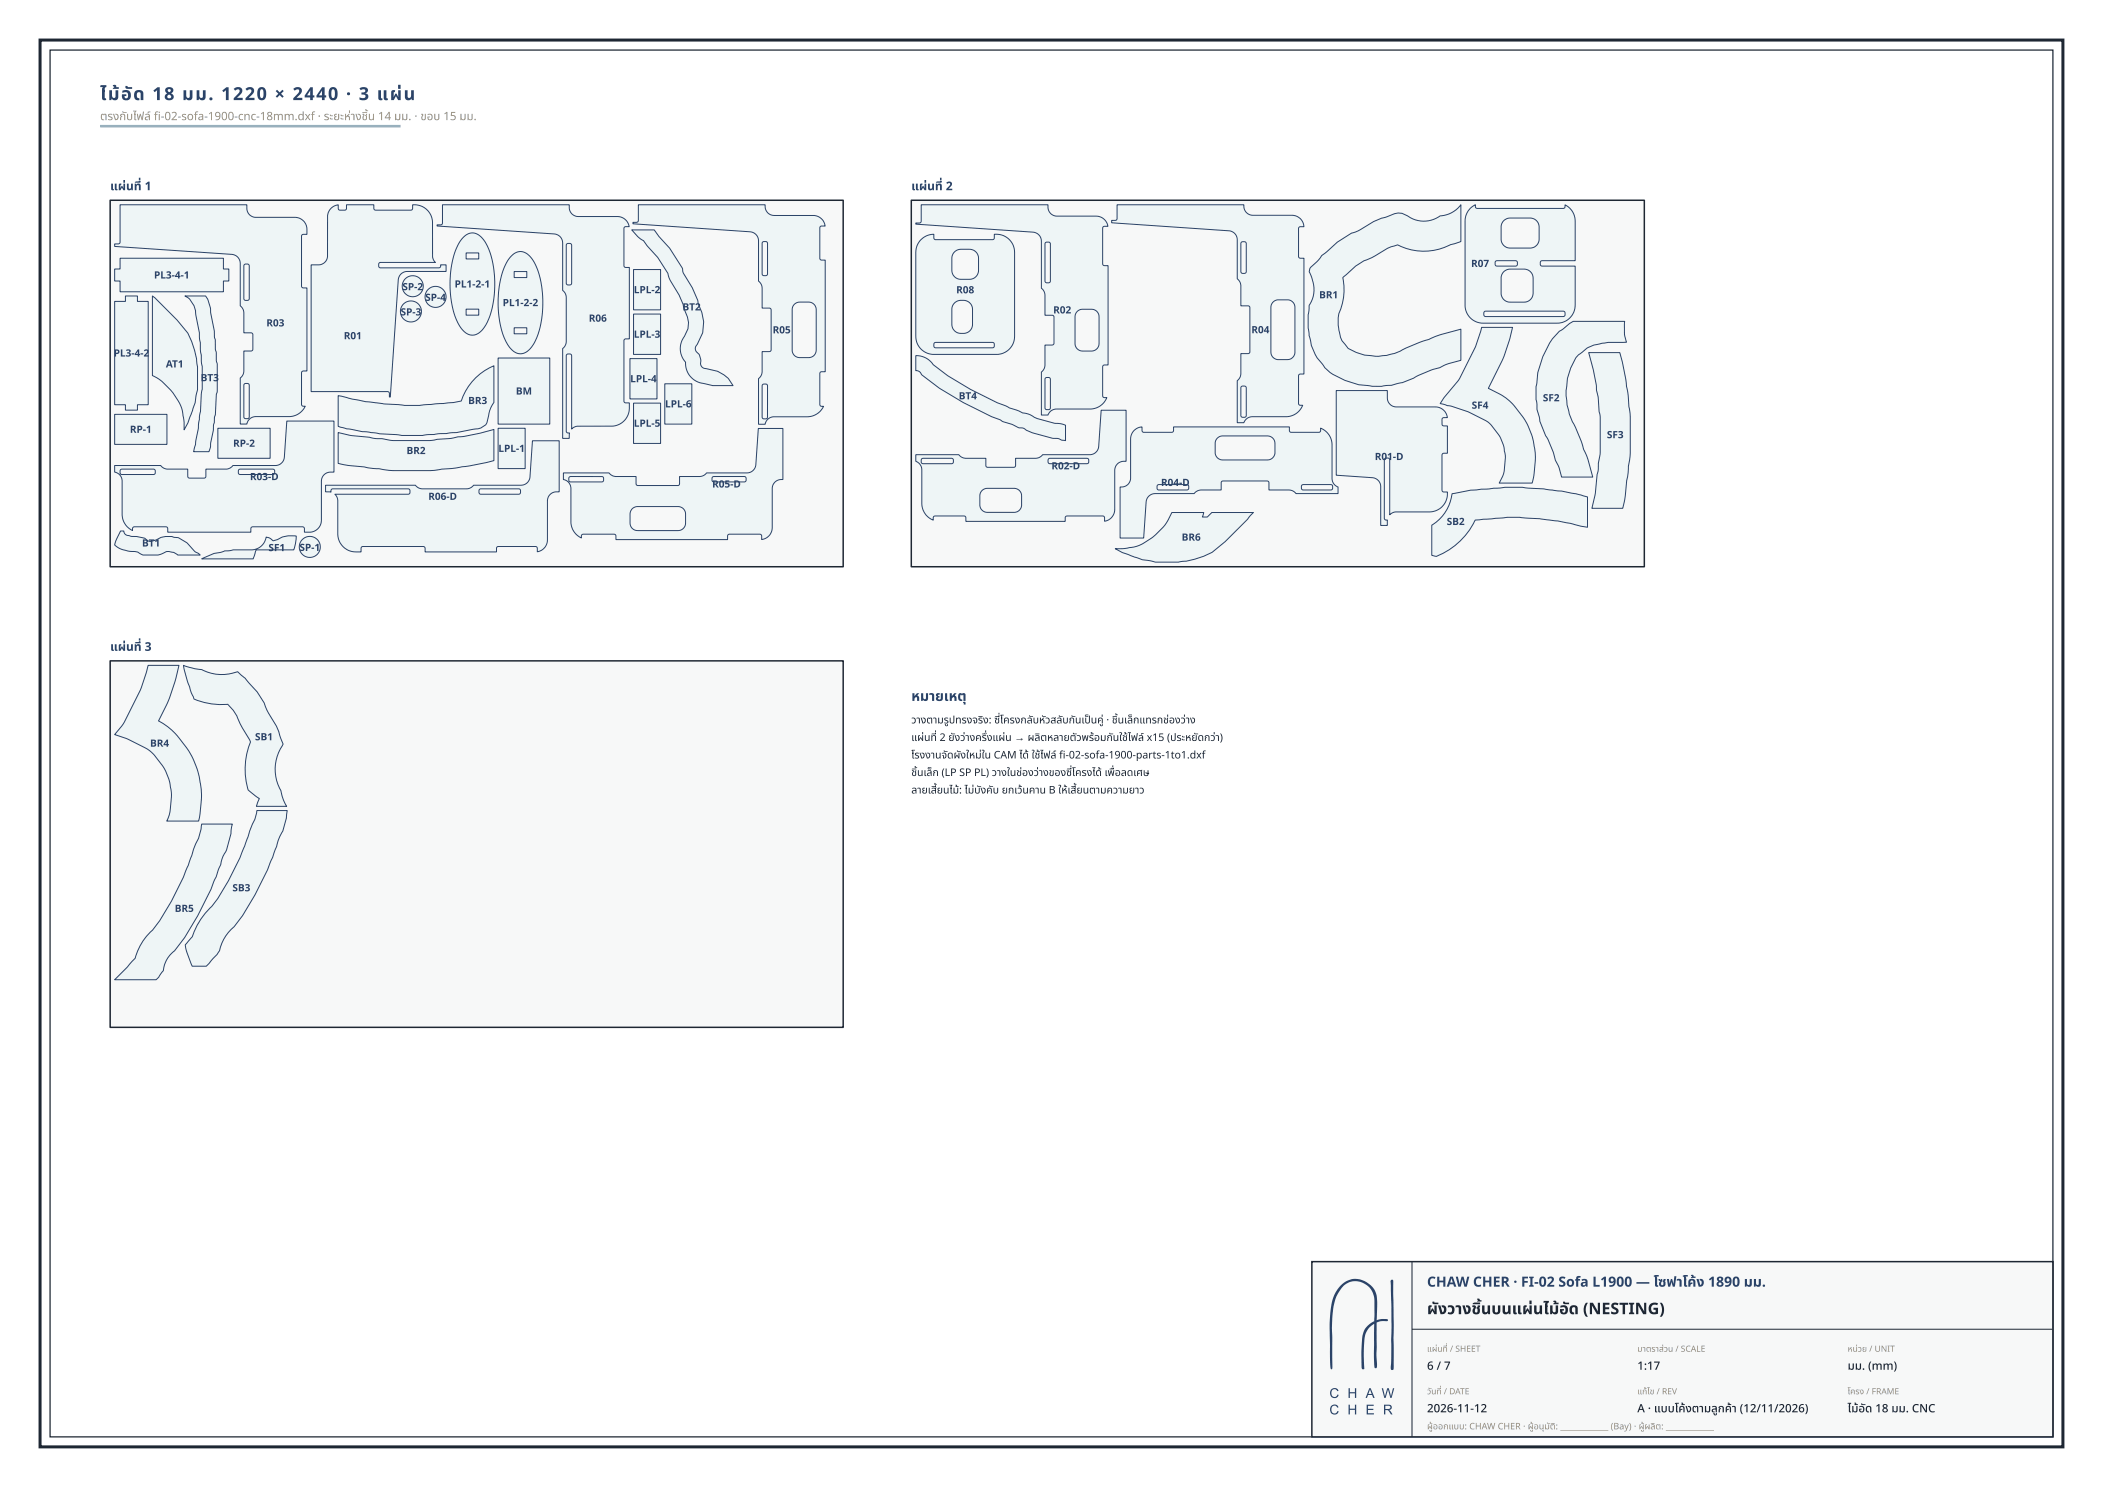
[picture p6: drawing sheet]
<svg xmlns="http://www.w3.org/2000/svg" width="420mm" height="297mm" viewBox="0 0 420 297" stroke-linecap="round" stroke-linejoin="round" font-family="sans-serif">
<path d="M8 8h404v281h-404z" fill="none" stroke="#1e2733" stroke-width=".6"/>
<path d="M10 10h400v277h-400z" fill="none" stroke="#1e2733" stroke-width=".25"/>
<path d="M262 252h148v35h-148z" fill="#f7f8f8"/>
<path d="M262 252h148v35h-148z" fill="none" stroke="#1e2733" stroke-width=".3"/>
<g fill="#2b4368">
<path d="M267.9 256.7a4.3 4.3 0 0 1 4.6-.8 4.3 4.3 0 0 1 2.5 4v3.8a3.3 3.3 0 0 1 2.2-.1v.1a.97 .97 0 0 1-1 .2l-1.3 .3 .1 8a.77 .77 0 0 1-.3 1.1l-.2-.3-.1-1.6v-7a4.2 4.2 0 0 0-2 4.1v4.3a.51 .51 0 0 1-.1 .7h-.2a4.8 4.8 0 0 1-.2-2.5v-2.1a5.2 5.2 0 0 1 1.6-4.4l.5-.4a.56 .56 0 0 0 .5-.8v-2.9a3.8 3.8 0 0 0-1.9-3.9 3.8 3.8 0 0 0-4.3 .4l-.3 .3a10 10 0 0 0-1.9 6.7v9l-.2 .6a1.86 1.86 0 0 1-.3-1.6l-.1-7.6 .4-3.8a7 7 0 0 1 2-3.8z"/>
<path d="M277.8 255.7l.1-.1a.34 .34 0 0 1 .4 .2 .34 .34 0 0 1 0 .4v16.6a.57 .57 0 0 1-.3 .8 .48 .48 0 0 1-.2-.7l.1-8-.2-8.9z"/>
<path d="M265.9 277.5l.4-.2a.79 .79 0 0 1 1 .5l-.2 .1a.65 .65 0 0 0-.9-.3 .65 .65 0 0 0-.3 .9 .59 .59 0 0 0 .6 .5 .59 .59 0 0 0 .6-.5l.3 .1a.91 .91 0 0 1-1.3 .6 .91 .91 0 0 1-.4-1.3z"/>
<path d="M269.3 277.3h.3v.8h1v-.8h.3v1.9h-.3v-.9h-1v.9h-.3z"/>
<path d="M276 277.3h.2l.4 1.6 .5-1.6h.3l.4 1.6 .4-1.6h.3l-.6 1.9h-.2l-.5-1.7-.5 1.7h-.2z"/>
<path d="M265.9 280.8l.4-.2a.79 .79 0 0 1 1 .5l-.2 .1a.65 .65 0 0 0-.9-.3 .65 .65 0 0 0-.3 .9 .59 .59 0 0 0 .6 .5 .59 .59 0 0 0 .6-.5l.3 .1a.91 .91 0 0 1-1.3 .6 .91 .91 0 0 1-.4-1.3z"/>
<path d="M269.3 280.6h.3v.8h1v-.8h.3v1.9h-.3v-.9h-1v.9h-.3z"/>
<path d="M272.9 280.6h1.4v.2h-1.1v.6h1.1v.2h-1.1v.7h1.2v.2h-1.5z"/>
<path d="M273.6 277.5l-.3 .9h.6zM273.5 277.3h.2l.8 1.9h-.2l-.3-.6h-.8l-.2 .6h-.3z"/>
<path d="M276.7 280.8v.6l.9-.1 .1-.4-.2-.1zM276.4 280.6h.9a.54 .54 0 0 1 .7 .4 .54 .54 0 0 1-.6 .6l.7 .9h-.3l-.5-.7-.3-.1h-.3v.8h-.3z"/>
</g>
<path d="M282 252v35M282 265.5h128" fill="none" stroke="#1e2733" stroke-width=".2"/>
<path d="M20 25.2h60" fill="none" stroke="#83b7bf" stroke-width=".5"/>
<path d="M22 40h146.4v73.2h-146.4z" fill-rule="evenodd" fill="#f7f8f8"/>
<path d="M22 40h146.4v73.2h-146.4z" fill="none" stroke="#1e2733" stroke-width=".3"/>
<path d="M24 40.9v7.5l-.3 .3h-.8v.5l23.4 1.6a1.81 1.81 0 0 1 1.7 1.8v8.5l.5 .5 .2 .7v4.2h1.5l.3 .3v3l-.3 .3h-1.5v4.2l-.2 .7-.5 .5v9.2h1.3a1.8 1.8 0 0 1 1.8-1.5h6.6a3.6 3.6 0 0 0 3.3-2.1h-.6l-.2-.3v-6.4l.3-.3h.8v-16.6h-.8l-.3-.3v-10.1l.3-.3h.8v-1a2.4 2.4 0 0 0-2.4-2.4h-7.8a1.79 1.79 0 0 1-1.8-1.8v-.7zM48.8 76.7l.7-.1 .3 .3v6.4l-.3 .3h-.6l-.2-.3v-6.4zM48.8 52.9l.7-.1 .3 .3v6.6l-.4 .3h-.5l-.2-.3z" fill-rule="evenodd" fill="#eef5f6"/>
<path d="M24 40.9h25.3v.7a1.79 1.79 0 0 0 1.8 1.8h7.8a2.39 2.39 0 0 1 2.4 2.4v1h-.8l-.3 .3v10.1l.3 .3h.8v16.6h-.8l-.3 .3v6.4l.2 .3h.6a3.6 3.6 0 0 1-3.3 2.1h-6.6a1.8 1.8 0 0 0-1.8 1.5h-1.3v-9.2l.5-.5 .2-.7v-4.2h1.5l.3-.3v-3l-.3-.3h-1.5v-4.2l-.2-.7-.5-.5v-8.5a1.8 1.8 0 0 0-1.7-1.8l-23.4-1.6v-.5h.8l.3-.3zM48.8 52.9l.7-.1 .3 .3v6.6l-.4 .3h-.5l-.2-.3zM48.8 76.7l.7-.1 .3 .3v6.4l-.3 .3h-.6l-.2-.3v-6.4z" fill="none" stroke="#2b4368" stroke-width=".2"/>
<path d="M66.2 41.5l.7-.4 .6-.2 .2 1 1.2 .1 .3-.3v-.8h5.5v.8l.3 .3h7.1l.3-.3v-.8a3.6 3.6 0 0 1 4 3.5v7l.6 1h-11.1l-.3 .3v.5l.4 .3h11.7l.3-.2v-.4h1.1v1.3h-7.8a1.81 1.81 0 0 0-1.8 1.7l-1.6 23.4h-.1v-.8l-.3-.3h-15.4v-25.3h1.6a1.8 1.8 0 0 0 1.7-1.8v-8.1l.2-.7z" fill-rule="evenodd" fill="#eef5f6"/>
<path d="M66.2 41.5l.7-.4 .6-.2 .2 1 1.2 .1 .3-.3v-.8h5.5v.8l.3 .3h7.1l.3-.3v-.8a3.6 3.6 0 0 1 4 3.5v7l.6 1h-11.1l-.3 .3v.5l.4 .3h11.7l.3-.2v-.4h1.1v1.3h-7.8a1.81 1.81 0 0 0-1.8 1.7l-1.6 23.4h-.1v-.8l-.3-.3h-15.4v-25.3h1.6a1.8 1.8 0 0 0 1.7-1.8v-8.1l.2-.7z" fill="none" stroke="#2b4368" stroke-width=".2"/>
<path d="M88.4 40.9v3.7l-.3 .3h-.8v.2l23.4 1.6a1.8 1.8 0 0 1 1.7 1.8v9.5l.5 .6 .2 .8v8.9l-.3 .9-.4 .4v18h1.3v-1.1l-.4-.1-.2-.3v-15.1l.3-.3h.5l.3 .4v14.6l1-.6h6.9a3.6 3.6 0 0 0 3.6-3.5v-1.1l-.9-.1-.2-.2v-12.2l.3-.3h.8v-14.3h-.9l-.2-.3v-7.5l.3-.3h.8a2.41 2.41 0 0 0-2.4-2h-7.8a1.81 1.81 0 0 1-1.8-1.8v-.6zM113.2 48.7l.7-.1 .3 .4v7.6l-.4 .3h-.5l-.2-.3z" fill-rule="evenodd" fill="#eef5f6"/>
<path d="M88.4 40.9h25.3v.6a1.8 1.8 0 0 0 1.8 1.8h7.8a2.39 2.39 0 0 1 2.4 2h-.8l-.3 .3v7.5l.2 .3h.9v14.3h-.8l-.3 .3v12.2l.2 .2 .9 .1v1.1a3.6 3.6 0 0 1-3.6 3.5h-6.9l-1 .6v-14.6l-.3-.4h-.5l-.3 .3v15.1l.2 .3 .4 .1v1.1h-1.3v-18l.4-.4 .3-.9v-9l-.3-.8-.4-.5v-9.5a1.82 1.82 0 0 0-1.7-1.8l-23.4-1.6v-.2h.8l.3-.3zM113.2 48.7l.7-.1 .3 .4v7.6l-.4 .3h-.5l-.2-.3z" fill="none" stroke="#2b4368" stroke-width=".2"/>
<path d="M22.9 93v1.3a1.82 1.82 0 0 1 1.5 1.8v6.7a3.6 3.6 0 0 0 2.1 3.2v-.6l.3-.2h6.3l.4 .3v.8h16.6v-.9l.4-.2h9.9l.4 .3v.8h1a2.39 2.39 0 0 0 2.4-2.4v-7.8a1.8 1.8 0 0 1 1.8-1.8h.7v-10.2h-9.4l-.5 7.2a1.81 1.81 0 0 1-1.8 1.7h-8.5l-.5 .5-.7 .2h-4.2v1.6l-.3 .2h-3.1l-.2-.3v-1.5h-4.2l-.7-.2-.5-.5zM24.1 93.8l.2-.1h6.4l.3 .2v.6l-.3 .3h-6.4l-.3-.3zM47.7 93.8l.2-.1h6.6l.3 .2 .1 .6-.4 .3h-6.6l-.3-.3z" fill-rule="evenodd" fill="#eef5f6"/>
<path d="M22.9 93h9.2l.5 .5 .7 .2h4.2v1.5l.3 .3 3.1-.1 .2-.3v-1.4h4.2l.7-.2 .5-.5h8.5a1.81 1.81 0 0 0 1.8-1.7l.5-7.2h9.4v10.2h-.7a1.82 1.82 0 0 0-1.8 1.8v7.8a2.39 2.39 0 0 1-2.4 2.4h-1v-.8l-.4-.3h-9.9l-.4 .2v.9h-16.6v-.8l-.4-.3h-6.3l-.3 .2v.6a3.6 3.6 0 0 1-2.1-3.2v-6.7a1.82 1.82 0 0 0-1.5-1.8zM24.1 93.8l.2-.1h6.4l.3 .2v.6l-.3 .3h-6.4l-.3-.3zM47.7 93.8l.2-.1h6.6l.3 .2 .1 .6-.4 .3h-6.6l-.3-.3z" fill="none" stroke="#2b4368" stroke-width=".2"/>
<path d="M65 96.9v1.3l1.1 .1v-.4l.4-.3h15l.4 .3-.1 .6-.3 .2h-14.6l.4 .6 .2 .6v6.8a3.6 3.6 0 0 0 3.6 3.5h1v-.8l.3-.2h12.2l.3 .2v.8h14.3v-.8l.3-.2h7.5l.3 .2v.8a2.41 2.41 0 0 0 2-2.4v-7.8a1.81 1.81 0 0 1 1.7-1.8h.7v-10.2h-5.4l-.5 7.3a1.81 1.81 0 0 1-1.7 1.6h-9.5l-.6 .5-.9 .2h-8.8l-.9-.3-.4-.4zM95.8 97.7l7.8-.1 .3 .2 .1 .6-.4 .3h-7.6l-.3-.3z" fill-rule="evenodd" fill="#eef5f6"/>
<path d="M65 96.9h18l.4 .4 .9 .3h9l.8-.3 .5-.4h9.5a1.81 1.81 0 0 0 1.7-1.6l.5-7.3h5.4v10.2h-.7a1.81 1.81 0 0 0-1.7 1.8v7.8a2.39 2.39 0 0 1-2 2.4v-.8l-.3-.2h-7.5l-.3 .2v.8h-14.3v-.8l-.3-.2h-12.2l-.3 .2v.8h-1a3.6 3.6 0 0 1-3.6-3.5v-6.8l-.2-.6-.4-.6h14.6l.3-.2 .1-.6-.4-.3h-15l-.4 .3v.4l-1.1-.1zM95.8 97.7l7.8-.1 .3 .2 .1 .6-.4 .3h-7.6l-.3-.3z" fill="none" stroke="#2b4368" stroke-width=".2"/>
<path d="M127.5 40.9v3.2l-.3 .3h-.8v.3l23.4 1.6a1.81 1.81 0 0 1 1.7 1.8v8l.5 .6 .2 .6v4.2l1.5 .1 .3 .3v8.1l-.4 .2h-1.4v4.2l-.2 .7-.5 .5v9.1h1.3a1.77 1.77 0 0 1 1.8-1.5h6.6a3.6 3.6 0 0 0 3.3-2l-.6-.1-.2-.3v-6.2l.3-.3 .8-.1v-22.2l-.8-.1-.3-.2v-6.2l.3-.3h.8a2.4 2.4 0 0 0-2.4-2.2h-7.8a1.85 1.85 0 0 1-1.8-2.1zM152.3 76.8l.7-.1 .3 .3v6.3l-.3 .4-.6-.1-.2-.3zM158.6 60.8l.9-.4 2-.1a1.5 1.5 0 0 1 1.5 1.6v8a1.5 1.5 0 0 1-1.5 1.5h-1.8a1.5 1.5 0 0 1-1.5-1.5v-8l.1-.6zM152.3 48.4l.7-.1 .3 .3v6.1l-.4 .4-.5-.1-.2-.3z" fill-rule="evenodd" fill="#eef5f6"/>
<path d="M127.5 40.9h25.3a1.85 1.85 0 0 0 1.8 2.1h7.8a2.39 2.39 0 0 1 2.4 2.2h-.8l-.3 .3v6.2l.3 .2 .8 .1v22.2l-.8 .1-.3 .3v6.2l.2 .3 .6 .1a3.6 3.6 0 0 1-3.3 2h-6.6a1.77 1.77 0 0 0-1.8 1.5h-1.3v-9.1l.5-.5 .2-.7v-4.2h1.4l.4-.2v-8.1l-.3-.3-1.5-.1v-4.2l-.2-.6-.5-.6v-8a1.79 1.79 0 0 0-1.7-1.8l-23.4-1.6v-.3h.8l.3-.3zM152.3 48.4l.7-.1 .3 .3v6.1l-.4 .4-.5-.1-.2-.3zM152.3 76.8l.7-.1 .3 .3v6.3l-.3 .4-.6-.1-.2-.3zM158.6 60.8l.9-.4 2-.1a1.5 1.5 0 0 1 1.5 1.6v8a1.5 1.5 0 0 1-1.5 1.5h-1.8a1.5 1.5 0 0 1-1.5-1.5v-8l.1-.6z" fill="none" stroke="#2b4368" stroke-width=".2"/>
<path d="M112.5 94.5v1.3a1.79 1.79 0 0 1 1.5 1.7v6.8a3.6 3.6 0 0 0 2.1 3.1v-.5l.4-.2h6.1l.4 .3v.8h22.3v-.8l.3-.3h6.2l.3 .3v.8a2.38 2.38 0 0 0 2.1-2.4v-7.8a1.84 1.84 0 0 1 2.2-1.8v-10.2h-5l-.5 7.3a1.79 1.79 0 0 1-1.7 1.6h-8.1l-.5 .4-.7 .3h-4.2v1.5l-.3 .3h-8.1l-.3-.3v-1.5h-4.2l-.6-.3-.6-.4zM113.7 95.3l.3-.1h6.2l.3 .2v.6l-.3 .3h-6.3l-.3-.2zM126.3 101.6l.5-.3 .5-.1h8.1a1.5 1.5 0 0 1 1.5 1.5v1.8a1.5 1.5 0 0 1-1.5 1.5h-8.1a1.5 1.5 0 0 1-1.5-1.5l.1-2.1zM142.3 95.3l6.4-.1 .3 .2v.6l-.3 .3h-6.2l-.3-.3z" fill-rule="evenodd" fill="#eef5f6"/>
<path d="M112.5 94.5h9.1l.6 .4 .6 .3h4.2v1.5l.3 .3h8.1l.3-.3v-1.5h4.2l.7-.3 .5-.4h8.1a1.79 1.79 0 0 0 1.7-1.6l.5-7.3h5v10.2a1.83 1.83 0 0 0-2.2 1.8v7.8a2.38 2.38 0 0 1-2.1 2.4v-.8l-.3-.3h-6.2l-.3 .3v.8h-22.3v-.8l-.4-.3h-6.1l-.4 .2v.5a3.6 3.6 0 0 1-2.1-3.1v-6.8a1.79 1.79 0 0 0-1.5-1.7zM113.7 95.3l.3-.1h6.2l.3 .2v.6l-.3 .3h-6.3l-.3-.2zM142.3 95.3l6.4-.1 .3 .2v.6l-.3 .3h-6.2l-.3-.3zM126.3 101.6l.5-.3 .5-.1h8.1a1.5 1.5 0 0 1 1.5 1.5v1.8a1.5 1.5 0 0 1-1.5 1.5h-8.1a1.5 1.5 0 0 1-1.5-1.5l.1-2.1z" fill="none" stroke="#2b4368" stroke-width=".2"/>
<path d="M67.5 79l5.5 1.2 2.3 .3a51.6 51.6 0 0 0 10.7 .3l4.5-.4 1.6-.3a11.5 11.5 0 0 1 6.5-7v7.3l-.6 1.1-.3 1a2.81 2.81 0 0 1-1.7 3l-4.9 .9-6.7 .6h-4.2l-4.4-.4-6.6-.9-1.7-.5z" fill-rule="evenodd" fill="#eef5f6"/>
<path d="M67.5 79l5.5 1.2 2.3 .3a51.6 51.6 0 0 0 10.7 .3l4.5-.4 1.6-.3a11.5 11.5 0 0 1 6.5-7v7.3l-.6 1.1-.3 1a2.81 2.81 0 0 1-1.7 3l-4.9 .9-6.7 .6h-4.2l-4.4-.4-6.6-.9-1.7-.5z" fill="none" stroke="#2b4368" stroke-width=".2"/>
<path d="M67.5 86.4l2.8 .6 3.5 .3 1.2 .3h1.3l1.9 .4h7.6l6.9-.8 5.9-1.4v6.2l-4.8 1.1-7.9 .9-8.2-.1-9-1.1-1.2-.2z" fill-rule="evenodd" fill="#eef5f6"/>
<path d="M67.5 86.4l2.8 .6 3.5 .3 1.2 .3h1.3l1.9 .4h7.6l6.9-.8 5.9-1.4v6.2l-4.8 1.1-7.9 .9-8.2-.1-9-1.1-1.2-.2z" fill="none" stroke="#2b4368" stroke-width=".2"/>
<path d="M24 51.6h20.6v2.1h1.1v2.4h-1.1v2.2h-20.6v-2.2h-1.1v-2.4h1.1z" fill-rule="evenodd" fill="#eef5f6"/>
<path d="M24 51.6h20.6v2.1h1.1v2.4h-1.1v2.2h-20.6v-2.2h-1.1v-2.4h1.1z" fill="none" stroke="#2b4368" stroke-width=".2"/>
<path d="M22.9 60.2h2.1v-1.1h2.4v1.1h2.2v20.6h-2.2v1.1h-2.4v-1.1h-2.1z" fill-rule="evenodd" fill="#eef5f6"/>
<path d="M22.9 60.2h2.1v-1.1h2.4v1.1h2.2v20.6h-2.2v1.1h-2.4v-1.1h-2.1z" fill="none" stroke="#2b4368" stroke-width=".2"/>
<path d="M30.4 59.1l4.9 4.8a13.3 13.3 0 0 1 4 8.1l.1 1.2v4.7l-.1 .6a10.3 10.3 0 0 1-.9 3.7l-.9 2.2-.7 1.5v-1.3a9.7 9.7 0 0 0-1.2-4.5l-1.1-1.7-1.9-2-.9-.7-1.3-.7z" fill-rule="evenodd" fill="#eef5f6"/>
<path d="M30.4 59.1l4.9 4.8a13.3 13.3 0 0 1 4 8.1l.1 1.2v4.7l-.1 .6a10.3 10.3 0 0 1-.9 3.7l-.9 2.2-.7 1.5v-1.3a9.7 9.7 0 0 0-1.2-4.5l-1.1-1.7-1.9-2-.9-.7-1.3-.7z" fill="none" stroke="#2b4368" stroke-width=".2"/>
<path d="M92.5 47.4a12.4 12.4 0 0 0-2.6 7.8 16.4 16.4 0 0 0 2.2 10.4 2.51 2.51 0 0 0 2.3 1.3 2.51 2.51 0 0 0 2.2-1.4 17.9 17.9 0 0 0 1.9-12.4 9.2 9.2 0 0 0-3-6.2 2.22 2.22 0 0 0-3 .5zM93.1 50.5h2.5v1.2h-2.5zM93.1 61.8h2.5v1.2h-2.5z" fill-rule="evenodd" fill="#eef5f6"/>
<path d="M92.5 47.4a2.4 2.4 0 0 1 4 .5 16.7 16.7 0 0 1 2.2 10.8 11.8 11.8 0 0 1-2.8 7.6 2.43 2.43 0 0 1-3.9-.8 17.7 17.7 0 0 1-1.9-12.2 10.8 10.8 0 0 1 2.4-5.9zM93.1 50.5h2.5v1.2h-2.5zM93.1 61.8h2.5v1.2h-2.5z" fill="none" stroke="#2b4368" stroke-width=".2"/>
<path d="M102.1 51.1a12.4 12.4 0 0 0-2.6 7.9 16.4 16.4 0 0 0 2.2 10.3 2.51 2.51 0 0 0 2.3 1.4 2.51 2.51 0 0 0 2.2-1.5 17.9 17.9 0 0 0 1.9-12.4 9.2 9.2 0 0 0-3-6.2 2.22 2.22 0 0 0-3 .5zM102.7 54.2h2.5v1.2h-2.5zM102.7 65.5h2.5v1.2h-2.5z" fill-rule="evenodd" fill="#eef5f6"/>
<path d="M102.1 51.1a2.4 2.4 0 0 1 4 .5 16.7 16.7 0 0 1 2.2 10.9 11.8 11.8 0 0 1-2.8 7.5 2.43 2.43 0 0 1-3.9-.8 17.7 17.7 0 0 1-1.9-12.2 10.8 10.8 0 0 1 2.4-5.9zM102.7 54.2h2.5v1.2h-2.5zM102.7 65.5h2.5v1.2h-2.5z" fill="none" stroke="#2b4368" stroke-width=".2"/>
<path d="M99.5 71.5h10.3v13.2h-10.3z" fill-rule="evenodd" fill="#eef5f6"/>
<path d="M99.5 71.5h10.3v13.2h-10.3z" fill="none" stroke="#2b4368" stroke-width=".2"/>
<path d="M126.2 45.9h4.4l1 1.4a22.3 22.3 0 0 1 4.6 6.2l.3 1a22 22 0 0 1 2.8 5.4l.2 .9a9.7 9.7 0 0 1 1 3.4v.1a6.8 6.8 0 0 1-1.2 4.4 1.12 1.12 0 0 0-.1 1.7l.4 .4 .4 1.1a1.26 1.26 0 0 0 .6 1.7h.4a6.9 6.9 0 0 1 4.4 1.9l1 1.5h-4.1l-1.8-.4a4 4 0 0 1-3.6-4.3 4 4 0 0 1-.2-5.1 5 5 0 0 0-.1-5.7l-.1-.4a16.6 16.6 0 0 0-2.6-5l-.5-1.3a19.1 19.1 0 0 0-4.2-5.8 3.1 3.1 0 0 0-1.7-1.6z" fill-rule="evenodd" fill="#eef5f6"/>
<path d="M126.2 45.9h4.4l1 1.4a22.3 22.3 0 0 1 4.6 6.2l.3 1a22 22 0 0 1 2.8 5.4l.2 .9a9.7 9.7 0 0 1 1 3.4v.1a6.8 6.8 0 0 1-1.2 4.4 1.12 1.12 0 0 0-.1 1.7l.4 .4 .4 1.1a1.26 1.26 0 0 0 .6 1.7h.4a6.9 6.9 0 0 1 4.4 1.9l1 1.5h-4.1l-1.8-.4a4 4 0 0 1-3.6-4.3 4 4 0 0 1-.2-5.1 5 5 0 0 0-.1-5.7l-.1-.4a16.6 16.6 0 0 0-2.6-5l-.5-1.3a19.1 19.1 0 0 0-4.2-5.8 3.1 3.1 0 0 0-1.7-1.6z" fill="none" stroke="#2b4368" stroke-width=".2"/>
<path d="M36.9 59.1h4.2l.4 .8 .5 1.6 .1 1 .7 3.6 .2 3.7 .2 .7v1.5l.2 .7v5.5l-.2 .7-.2 3.8-.2 .7-.2 2.6-.5 2.4-.1 .9-.3 .9h-3l.9-4.6 .8-7.9v-4.6l-.4-3.1v-1.6l-.2-1.9-.7-3.8a4 4 0 0 0-2.2-3.6z" fill-rule="evenodd" fill="#eef5f6"/>
<path d="M36.9 59.1h4.2l.4 .8 .5 1.6 .1 1 .7 3.6 .2 3.7 .2 .7v1.5l.2 .7v5.5l-.2 .7-.2 3.8-.2 .7-.2 2.6-.5 2.4-.1 .9-.3 .9h-3l.9-4.6 .8-7.9v-4.6l-.4-3.1v-1.6l-.2-1.9-.7-3.8a4 4 0 0 0-2.2-3.6z" fill="none" stroke="#2b4368" stroke-width=".2"/>
<path d="M22.9 82.8h10.4v6h-10.4z" fill-rule="evenodd" fill="#eef5f6"/>
<path d="M22.9 82.8h10.4v6h-10.4z" fill="none" stroke="#2b4368" stroke-width=".2"/>
<path d="M43.5 85.5h10.4v6h-10.4z" fill-rule="evenodd" fill="#eef5f6"/>
<path d="M43.5 85.5h10.4v6h-10.4z" fill="none" stroke="#2b4368" stroke-width=".2"/>
<path d="M24.1 106.1h.6a.97 .97 0 0 0 1.1 .9l3 .5 .7 .5 .5 .1 3-.9h1.3l1.3 .2 1.7 1 1.6 1.7 1.1 .8h-4.5a2.66 2.66 0 0 0-3.2-.3l-.7 .3h-3l-.7-.4a3.8 3.8 0 0 0-2.3-.4 5 5 0 0 1-2.7-1.3l.2-.8z" fill-rule="evenodd" fill="#eef5f6"/>
<path d="M24.1 106.1h.6a.97 .97 0 0 0 1.1 .9l3 .5 .7 .5 .5 .1 3-.9h1.3l1.3 .2 1.7 1 1.6 1.7 1.1 .8h-4.5a2.66 2.66 0 0 0-3.2-.3l-.7 .3h-3l-.7-.4a3.8 3.8 0 0 0-2.3-.4 5 5 0 0 1-2.7-1.3l.2-.8z" fill="none" stroke="#2b4368" stroke-width=".2"/>
<path d="M99.5 85.5h5.4v8.1h-5.4z" fill-rule="evenodd" fill="#eef5f6"/>
<path d="M99.5 85.5h5.4v8.1h-5.4z" fill="none" stroke="#2b4368" stroke-width=".2"/>
<path d="M126.5 53.8h5.4v8.1h-5.4z" fill-rule="evenodd" fill="#eef5f6"/>
<path d="M126.5 53.8h5.4v8.1h-5.4z" fill="none" stroke="#2b4368" stroke-width=".2"/>
<path d="M126.5 62.7h5.4v8.1h-5.4z" fill-rule="evenodd" fill="#eef5f6"/>
<path d="M126.5 62.7h5.4v8.1h-5.4z" fill="none" stroke="#2b4368" stroke-width=".2"/>
<path d="M125.8 71.6h5.4v8.1h-5.4z" fill-rule="evenodd" fill="#eef5f6"/>
<path d="M125.8 71.6h5.4v8.1h-5.4z" fill="none" stroke="#2b4368" stroke-width=".2"/>
<path d="M126.5 80.5h5.4v8.1h-5.4z" fill-rule="evenodd" fill="#eef5f6"/>
<path d="M126.5 80.5h5.4v8.1h-5.4z" fill="none" stroke="#2b4368" stroke-width=".2"/>
<path d="M132.8 76.7h5.4v8h-5.4z" fill-rule="evenodd" fill="#eef5f6"/>
<path d="M132.8 76.7h5.4v8h-5.4z" fill="none" stroke="#2b4368" stroke-width=".2"/>
<path d="M40.3 111.6a8 8 0 0 1 3.8-1.3l.8-.3 1.6-.2h3.7a2.99 2.99 0 0 0 2.9-2.5l.8 .2 .6 .5 .9-.2a4.9 4.9 0 0 1 3.4-.8l.4 .1-.2 1.5-.3 1.2h-7.5l-.6 1.8z" fill-rule="evenodd" fill="#eef5f6"/>
<path d="M40.3 111.6a8 8 0 0 1 3.8-1.3l.8-.3 1.6-.2h3.7a2.99 2.99 0 0 0 2.9-2.5l.8 .2 .6 .5 .9-.2a4.9 4.9 0 0 1 3.4-.8l.4 .1-.2 1.5-.3 1.2h-7.5l-.6 1.8z" fill="none" stroke="#2b4368" stroke-width=".2"/>
<circle cx="61.9" cy="109.2" r="2.1" fill="#eef5f6"/>
<circle cx="61.9" cy="109.2" r="2.1" fill="none" stroke="#2b4368" stroke-width=".2"/>
<circle cx="82.4" cy="57.2" r="2.1" fill="#eef5f6"/>
<circle cx="82.4" cy="57.2" r="2.1" fill="none" stroke="#2b4368" stroke-width=".2"/>
<circle cx="82.1" cy="62.2" r="2.1" fill="#eef5f6"/>
<circle cx="82.1" cy="62.2" r="2.1" fill="none" stroke="#2b4368" stroke-width=".2"/>
<circle cx="87" cy="59.3" r="2.1" fill="#eef5f6"/>
<circle cx="87" cy="59.3" r="2.1" fill="none" stroke="#2b4368" stroke-width=".2"/>
<path d="M182 40h146.4v73.2h-146.4z" fill-rule="evenodd" fill="#f7f8f8"/>
<path d="M182 40h146.4v73.2h-146.4z" fill="none" stroke="#1e2733" stroke-width=".3"/>
<path d="M184 40.9v3.4l-.2 .2h-.9v.3l23.4 1.6a1.81 1.81 0 0 1 1.7 1.8v9.4l.5 .5 .2 .8v4.1h1.5l.3 .3v5.3l-.4 .3h-1.4v4.1l-.2 .8-.5 .5v8.6h1.3a1.79 1.79 0 0 1 1.7-1.2h6.7a3.6 3.6 0 0 0 3.3-2.3h-.5l-.3-.3v-5.9l.3-.3h.8v-19.8l-.8-.1-.3-.2v-7.3l.3-.3h.8a2.4 2.4 0 0 0-2.4-2h-7.8a1.81 1.81 0 0 1-1.8-1.7v-.6zM208.8 75.5l.7-.1 .3 .3v5.8l-.3 .3h-.6l-.2-.3zM215.1 62.2l.8-.4h2.1a1.49 1.49 0 0 1 1.5 1.5v5.3a1.52 1.52 0 0 1-1.5 1.5h-1.8a1.5 1.5 0 0 1-1.5-1.5v-5.5zM208.8 48.5l.7-.1 .3 .3v7.5l-.4 .3h-.4l-.3-.4z" fill-rule="evenodd" fill="#eef5f6"/>
<path d="M184 40.9h25.3v.6a1.81 1.81 0 0 0 1.8 1.7h7.8a2.4 2.4 0 0 1 2.4 2h-.8l-.3 .3v7.3l.3 .2 .8 .1v19.8h-.8l-.3 .3v5.9l.3 .3h.5a3.6 3.6 0 0 1-3.3 2.3h-6.7a1.79 1.79 0 0 0-1.7 1.2h-1.3v-8.6l.5-.5 .2-.8v-4.1h1.4l.4-.3v-5.3l-.3-.3h-1.5v-4.1l-.2-.8-.5-.5v-9.4a1.8 1.8 0 0 0-1.7-1.8l-23.4-1.6v-.3h.9l.2-.2zM208.8 48.5l.7-.1 .3 .3v7.5l-.4 .3h-.4l-.3-.4zM208.8 75.5l.7-.1 .3 .3v5.8l-.3 .3h-.6l-.2-.3zM215.1 62.2l.8-.4h2.1a1.49 1.49 0 0 1 1.5 1.5v5.3a1.52 1.52 0 0 1-1.5 1.5h-1.8a1.5 1.5 0 0 1-1.5-1.5v-5.5z" fill="none" stroke="#2b4368" stroke-width=".2"/>
<path d="M223.1 40.9v2.8l-.2 .3h-.9v.5l23.4 1.6a1.79 1.79 0 0 1 1.7 1.8v7.8l.5 .5 .2 .8v4.1h1.5l.3 .3v8.9l-.3 .3h-1.5v4.1l-.2 .8-.5 .5v8.4h1.3a1.81 1.81 0 0 1 1.7-1.2h6.7a3.6 3.6 0 0 0 3.4-2.3h-.6l-.3-.3v-5.6l.3-.3h.8v-23.1h-.8l-.3-.3v-5.7l.3-.3h.8a2.4 2.4 0 0 0-2.4-2.3h-7.8a1.84 1.84 0 0 1-1.8-2.1zM247.9 77.2l.7-.1 .3 .3v5.6l-.3 .3h-.6l-.2-.3v-5.6zM254.2 60.3l.8-.4h2.1a1.5 1.5 0 0 1 1.5 1.5v8.9a1.5 1.5 0 0 1-1.5 1.5h-1.8a1.5 1.5 0 0 1-1.5-1.5v-8.9l.1-.4zM247.9 48.4l.7-.1 .3 .3v5.7l-.3 .3h-.6l-.2-.3v-5.7z" fill-rule="evenodd" fill="#eef5f6"/>
<path d="M223.1 40.9h25.3a1.84 1.84 0 0 0 1.8 2.1h7.8a2.4 2.4 0 0 1 2.4 2.3h-.8l-.3 .3v5.7l.3 .3h.8v23.1h-.8l-.3 .3v5.6l.3 .3h.6a3.6 3.6 0 0 1-3.4 2.3h-6.7a1.82 1.82 0 0 0-1.7 1.2h-1.3v-8.4l.5-.5 .2-.8v-4.1h1.5l.3-.3v-8.9l-.3-.3h-1.5v-4.1l-.2-.8-.5-.5v-7.8a1.8 1.8 0 0 0-1.7-1.8l-23.4-1.6v-.5h.9l.2-.3zM247.9 48.4l.7-.1 .3 .3v5.7l-.3 .3h-.6l-.2-.3v-5.7zM247.9 77.2l.7-.1 .3 .3v5.6l-.3 .3h-.6l-.2-.3v-5.6zM254.2 60.3l.8-.4h2.1a1.5 1.5 0 0 1 1.5 1.5v8.9a1.5 1.5 0 0 1-1.5 1.5h-1.8a1.5 1.5 0 0 1-1.5-1.5v-8.9l.1-.4z" fill="none" stroke="#2b4368" stroke-width=".2"/>
<path d="M182.9 90.8v1.3a1.79 1.79 0 0 1 1.2 1.7v6.8a3.6 3.6 0 0 0 2.3 3.3v-.6l.3-.2h5.8l.4 .2v.8h19.8l.1-.8 .3-.2h7.1l.4 .1v.9a2.38 2.38 0 0 0 2-2.4v-7.8a1.81 1.81 0 0 1 1.7-1.8h.6v-10.2h-5l-.5 7.2a1.79 1.79 0 0 1-1.8 1.7h-9.4l-.5 .5-.8 .2h-4.1v1.5l-.3 .3h-5.3l-.3-.3v-1.5h-4.1l-.8-.2-.5-.5zM184.1 91.7l.2-.2h5.8l.3 .3v.5l-.3 .3h-5.8l-.3-.2zM196.2 97.9l1-.4h5.3a1.5 1.5 0 0 1 1.5 1.5v1.8a1.49 1.49 0 0 1-1.5 1.5h-5.3a1.5 1.5 0 0 1-1.5-1.5v-1.9l.2-.6zM209.4 91.6l7.7-.1 .3 .2v.6l-.3 .3h-7.5l-.3-.3z" fill-rule="evenodd" fill="#eef5f6"/>
<path d="M182.9 90.8h8.6l.5 .5 .8 .2h4.1v1.5l.3 .3h5.3l.3-.3v-1.5h4.1l.8-.2 .5-.5h9.4a1.79 1.79 0 0 0 1.8-1.7l.5-7.2h5v10.2h-.6a1.81 1.81 0 0 0-1.7 1.8v7.8a2.39 2.39 0 0 1-2 2.4v-.9l-.4-.1h-7.1l-.3 .2-.1 .8h-19.8v-.8l-.4-.2h-5.8l-.3 .2v.6a3.6 3.6 0 0 1-2.3-3.3v-6.8a1.79 1.79 0 0 0-1.2-1.7zM184.1 91.7l.2-.2h5.8l.3 .3v.5l-.3 .3h-5.8l-.3-.2zM196.2 97.9l1-.4h5.3a1.5 1.5 0 0 1 1.5 1.5v1.8a1.49 1.49 0 0 1-1.5 1.5h-5.3a1.5 1.5 0 0 1-1.5-1.5v-1.9l.2-.6zM209.4 91.6l7.7-.1 .3 .2v.6l-.3 .3h-7.5l-.3-.3z" fill="none" stroke="#2b4368" stroke-width=".2"/>
<path d="M226.6 85.9l-.5 .7-.3 .9v8a1.83 1.83 0 0 1-2.1 1.8v10.2h4.7l.5-7.2a1.79 1.79 0 0 1 1.8-1.7h7.8l.5-.5 .7-.2h4.2v-1.5l.3-.3h9l.2 .3v1.5h4.2l.7 .2 .5 .5h8.4v-1.3a1.78 1.78 0 0 1-1.2-1.7v-6.8a3.6 3.6 0 0 0-2.3-3.3v.6l-.3 .2h-5.6l-.3-.2v-.8h-23.1v.8l-.3 .2h-5.7l-.3-.3v-.7l-.8 .1zM260.1 96.9l5.7-.1 .3 .2v.5l-.3 .4h-5.6l-.3-.4zM243.1 87.5l.5-.3 .6-.1h8.9a1.5 1.5 0 0 1 1.5 1.5v1.8a1.5 1.5 0 0 1-1.5 1.5h-8.9a1.49 1.49 0 0 1-1.5-1.5v-2zM231.2 96.9l.2-.1h5.7l.3 .3v.4l-.3 .4h-5.7l-.3-.3z" fill-rule="evenodd" fill="#eef5f6"/>
<path d="M226.6 85.9l.7-.5 .8-.1v.7l.3 .3h5.7l.3-.2v-.8h23.1v.8l.3 .2h5.6l.3-.2v-.6a3.6 3.6 0 0 1 2.3 3.3v6.8a1.82 1.82 0 0 0 1.2 1.7v1.3h-8.4l-.5-.5-.7-.2h-4.2v-1.5l-.2-.3h-9l-.3 .3v1.5h-4.2l-.7 .2-.5 .5h-7.8a1.79 1.79 0 0 0-1.8 1.7l-.5 7.2h-4.7v-10.2a1.83 1.83 0 0 0 2.1-1.8v-8l.3-.9zM231.2 96.9l.2-.1h5.7l.3 .3v.4l-.3 .4h-5.7l-.3-.3zM243.1 87.5l.5-.3 .6-.1h8.9a1.5 1.5 0 0 1 1.5 1.5v1.8a1.5 1.5 0 0 1-1.5 1.5h-8.9a1.49 1.49 0 0 1-1.5-1.5v-2zM260.1 96.9l5.7-.1 .3 .2v.5l-.3 .4h-5.6l-.3-.4z" fill="none" stroke="#2b4368" stroke-width=".2"/>
<path d="M264 51l.7-.4a17.5 17.5 0 0 1 5.6-4.1l1.3-.6a15.3 15.3 0 0 1 4.5-2.4l.6-.1a5.3 5.3 0 0 1 3.3-.8l1.2 .5a5.5 5.5 0 0 0 6.4 0 5.5 5.5 0 0 0 4.2-2.2v7.3l-2.1 .7a11.4 11.4 0 0 1-10.6 0 10.8 10.8 0 0 0-4.5 2.2l-.7 .4a10.6 10.6 0 0 0-5 3.4l-.7 .6a11.4 11.4 0 0 1-.8 7.1 9.9 9.9 0 0 0 .6 5.5l1.1 1.3a9.5 9.5 0 0 0 7 1.6 10.6 10.6 0 0 0 5-1.6l6.4-2.5 4.3-1.1v6.2l-3 .8a8.4 8.4 0 0 1-3 1.1l-5.7 2.5-2.2 .6h-1.1a7 7 0 0 1-3.2 .1 14.2 14.2 0 0 1-9-3.7l-.4-.5a9.5 9.5 0 0 1-2.7-5.6l-.2-1.8v-2.6l.1-.8a2.11 2.11 0 0 1 .5-1.8 6.5 6.5 0 0 0-.4-6l.2-.9a8.4 8.4 0 0 0 2.3-2.4z" fill-rule="evenodd" fill="#eef5f6"/>
<path d="M264 51l.7-.4a17.5 17.5 0 0 1 5.6-4.1l1.3-.6a15.3 15.3 0 0 1 4.5-2.4l.6-.1a5.3 5.3 0 0 1 3.3-.8l1.2 .5a5.5 5.5 0 0 0 6.4 0 5.5 5.5 0 0 0 4.2-2.2v7.3l-2.1 .7a11.4 11.4 0 0 1-10.6 0 10.8 10.8 0 0 0-4.5 2.2l-.7 .4a10.6 10.6 0 0 0-5 3.4l-.7 .6a11.4 11.4 0 0 1-.8 7.1 9.9 9.9 0 0 0 .6 5.5l1.1 1.3a9.5 9.5 0 0 0 7 1.6 10.6 10.6 0 0 0 5-1.6l6.4-2.5 4.3-1.1v6.2l-3 .8a8.4 8.4 0 0 1-3 1.1l-5.7 2.5-2.2 .6h-1.1a7 7 0 0 1-3.2 .1 14.2 14.2 0 0 1-9-3.7l-.4-.5a9.5 9.5 0 0 1-2.7-5.6l-.2-1.8v-2.6l.1-.8a2.11 2.11 0 0 1 .5-1.8 6.5 6.5 0 0 0-.4-6l.2-.9a8.4 8.4 0 0 0 2.3-2.4z" fill="none" stroke="#2b4368" stroke-width=".2"/>
<path d="M266.9 78h10.2v1.6a1.8 1.8 0 0 0 1.8 1.7h7.8a2.42 2.42 0 0 1 2.4 2.1h-.8l-.3 .4 .1 1.2 1 .1v5.4h-.9l-.2 .4v7l.2 .3 .9 .1a3.6 3.6 0 0 1-3.5 3.9h-6.8l-.7 .2-.6 .4v-11l-.2-.3h-.6l-.2 .3v11.7l.2 .3 .4 .1v1h-1.4v-7.7a1.79 1.79 0 0 0-1.5-1.8l-7.3-.5z" fill-rule="evenodd" fill="#eef5f6"/>
<path d="M266.9 78h10.2v1.6a1.8 1.8 0 0 0 1.8 1.7h7.8a2.42 2.42 0 0 1 2.4 2.1h-.8l-.3 .4 .1 1.2 1 .1v5.4h-.9l-.2 .4v7l.2 .3 .9 .1a3.6 3.6 0 0 1-3.5 3.9h-6.8l-.7 .2-.6 .4v-11l-.2-.3h-.6l-.2 .3v11.7l.2 .3 .4 .1v1h-1.4v-7.7a1.79 1.79 0 0 0-1.5-1.8l-7.3-.5z" fill="none" stroke="#2b4368" stroke-width=".2"/>
<path d="M293.6 41.6a3.6 3.6 0 0 0-1 2.6v16.8a3.6 3.6 0 0 0 3.6 3.6h14.8a3.6 3.6 0 0 0 3.6-3.6v-7.8h-6.7l-.3-.4v-.5l.4-.2h6.6v-7.9a3.6 3.6 0 0 0-2-3.3l-.1 .5-.2 .2h-17.3l-.3-.2v-.5zM296.5 62.3l15.7-.1 .3 .1 .1 .6-.3 .3h-15.6l-.4-.3zM300.3 44.1l.6-.4 .5-.1h4.2a1.81 1.81 0 0 1 1.8 1.7v2.5a1.79 1.79 0 0 1-1.8 1.8h-4a1.78 1.78 0 0 1-1.8-1.9v-2.5l.1-.5zM300.3 54.3l.6-.4 .5-.1h3a1.81 1.81 0 0 1 1.8 1.7v3.1a1.79 1.79 0 0 1-1.8 1.8h-2.8a1.78 1.78 0 0 1-1.8-1.8v-3.2l.1-.5zM298.7 52.2l.2-.1h3.8l.3 .2v.5l-.3 .4h-3.8l-.3-.3z" fill-rule="evenodd" fill="#eef5f6"/>
<path d="M293.6 41.6l1.1-.7v.5l.3 .2h17.3l.2-.2 .1-.5a3.6 3.6 0 0 1 2 3.3v7.9h-6.6l-.4 .3 .1 .6 .2 .2h6.7v7.8a3.6 3.6 0 0 1-3.6 3.6h-14.8a3.6 3.6 0 0 1-3.6-3.6v-16.8a3.6 3.6 0 0 1 1-2.6zM298.7 52.2l.2-.1h3.8l.3 .2v.5l-.3 .4h-3.8l-.3-.3zM300.3 44.1l.6-.4 .5-.1h4.2a1.81 1.81 0 0 1 1.8 1.7v2.5a1.79 1.79 0 0 1-1.8 1.8h-4a1.78 1.78 0 0 1-1.8-1.9v-2.5l.1-.5zM300.3 54.3l.6-.4 .5-.1h3a1.81 1.81 0 0 1 1.8 1.7v3.1a1.79 1.79 0 0 1-1.8 1.8h-2.8a1.78 1.78 0 0 1-1.8-1.8v-3.2l.1-.5zM296.5 62.3l15.7-.1 .3 .1 .1 .6-.3 .3h-15.6l-.4-.3z" fill="none" stroke="#2b4368" stroke-width=".2"/>
<path d="M183.9 47.9a3.6 3.6 0 0 0-1 2.5v16.8a3.6 3.6 0 0 0 3.6 3.6h12.5a3.6 3.6 0 0 0 3.6-3.6v-16.8a3.6 3.6 0 0 0-4-3.6v.8l-.3 .3h-11.5l-.3-.3v-.8a3.6 3.6 0 0 0-2.6 1.1zM186.6 68.5l11.6-.1 .3 .2 .1 .5-.1 .3-.3 .1h-11.4l-.3-.3zM190.6 50.3l.9-.5h2.1a1.81 1.81 0 0 1 1.8 1.8v2.4a1.79 1.79 0 0 1-1.8 1.8h-1.7a1.79 1.79 0 0 1-1.8-1.8v-2.8zM190.6 60.5l.2-.1a2.48 2.48 0 0 1 2.1-.3l.9 .6 .4 .7v3.4a1.79 1.79 0 0 1-1.8 1.8 1.97 1.97 0 0 1-1.9-.7l-.4-.9v-3.2l.1-.7z" fill-rule="evenodd" fill="#eef5f6"/>
<path d="M183.9 47.9a3.6 3.6 0 0 1 2.6-1.1v.8l.3 .3h11.5l.3-.3v-.8a3.7 3.7 0 0 1 4 3.6v16.8a3.6 3.6 0 0 1-3.6 3.6h-12.5a3.6 3.6 0 0 1-3.6-3.6v-16.8a3.6 3.6 0 0 1 1-2.5zM190.6 50.3l.9-.5h2.1a1.81 1.81 0 0 1 1.8 1.8v2.4a1.79 1.79 0 0 1-1.8 1.8h-1.7a1.79 1.79 0 0 1-1.8-1.8v-2.8zM186.6 68.5l11.6-.1 .3 .2 .1 .5-.1 .3-.3 .1h-11.4l-.3-.3zM190.6 60.5l.2-.1a2.48 2.48 0 0 1 2.1-.3l.9 .6 .4 .7v3.4a1.79 1.79 0 0 1-1.8 1.8 1.97 1.97 0 0 1-1.9-.7l-.4-.9v-3.2l.1-.7z" fill="none" stroke="#2b4368" stroke-width=".2"/>
<path d="M295.9 65.4h6.2l-.6 2.5-1.2 3.3-3.1 6.4 2.5 1.2 1.8 1.3 2.6 3.2a14.4 14.4 0 0 1 2.5 8.9l-.3 2.7-.3 1.6h-6.6l.8-1.6 .2-.8 .2-2.8-.2-2-1.1-2.5-1.5-1.9-1.1-.9a26.3 26.3 0 0 0-6.8-2.9l-2.3-.5 .8-1.2 3.1-3.8 3.1-6.3z" fill-rule="evenodd" fill="#eef5f6"/>
<path d="M295.9 65.4h6.2l-.6 2.5-1.2 3.3-3.1 6.4 2.5 1.2 1.8 1.3 2.6 3.2a14.4 14.4 0 0 1 2.5 8.9l-.3 2.7-.3 1.6h-6.6l.8-1.6 .2-.8 .2-2.8-.2-2-1.1-2.5-1.5-1.9-1.1-.9a26.3 26.3 0 0 0-6.8-2.9l-2.3-.5 .8-1.2 3.1-3.8 3.1-6.3z" fill="none" stroke="#2b4368" stroke-width=".2"/>
<path d="M311.4 66.2l2.8-2h10.3l-.1 2.6 .4 1.6a19.3 19.3 0 0 0-4.9 .2l-.4 .1a6.1 6.1 0 0 0-4 2l-.3 .2a13.2 13.2 0 0 0-1.2 13.3l.6 1.2 1.1 2.6 .6 1.7 .6 1.3 1.2 4.3h-6.2l-.6-2a8 8 0 0 1-1.1-3.1l-2.7-6.1-.1-.7a6.5 6.5 0 0 1-.5-3.1l-.1-.5v-2.6l.1-.5a16.3 16.3 0 0 1 4.5-10.5z" fill-rule="evenodd" fill="#eef5f6"/>
<path d="M311.4 66.2l2.8-2h10.3l-.1 2.6 .4 1.6a19.3 19.3 0 0 0-4.9 .2l-.4 .1a6.1 6.1 0 0 0-4 2l-.3 .2a13.2 13.2 0 0 0-1.2 13.3l.6 1.2 1.1 2.6 .6 1.7 .6 1.3 1.2 4.3h-6.2l-.6-2a8 8 0 0 1-1.1-3.1l-2.7-6.1-.1-.7a6.5 6.5 0 0 1-.5-3.1l-.1-.5v-2.6l.1-.5a16.3 16.3 0 0 1 4.5-10.5z" fill="none" stroke="#2b4368" stroke-width=".2"/>
<path d="M290 98.6l3.7-.7 2.1-.2 4.7-.4h3.5l7.9 .8 2.9 .5 2.2 .6v6.1l-5.9-1.2-3.4-.5a45.6 45.6 0 0 0-8.5-.1l-4.6 .4a14.4 14.4 0 0 1-7.8 7.2l-.9-.2v-6a8.5 8.5 0 0 0 4.1-6.3z" fill-rule="evenodd" fill="#eef5f6"/>
<path d="M290 98.6l3.7-.7 2.1-.2 4.7-.4h3.5l7.9 .8 2.9 .5 2.2 .6v6.1l-5.9-1.2-3.4-.5a45.6 45.6 0 0 0-8.5-.1l-4.6 .4a14.4 14.4 0 0 1-7.8 7.2l-.9-.2v-6a8.5 8.5 0 0 0 4.1-6.3z" fill="none" stroke="#2b4368" stroke-width=".2"/>
<path d="M317.3 70.4h6.2l1.2 5.3 .9 7.5-.1 8-.9 8-.5 2.3h-6.2a26.6 26.6 0 0 0 1.1-6.8l.2-.6v-1.6l.4-2.2v-6.9l-.2-1.2a12.6 12.6 0 0 0-.6-4.3v-.9l-.6-3.1z" fill-rule="evenodd" fill="#eef5f6"/>
<path d="M317.3 70.4h6.2l1.2 5.3 .9 7.5-.1 8-.9 8-.5 2.3h-6.2a26.6 26.6 0 0 0 1.1-6.8l.2-.6v-1.6l.4-2.2v-6.9l-.2-1.2a12.6 12.6 0 0 0-.6-4.3v-.9l-.6-3.1z" fill="none" stroke="#2b4368" stroke-width=".2"/>
<path d="M222.7 109.6l2.5-.1a7.8 7.8 0 0 0 3.3-1.1l1.8-1.2 2.1-2 .7-1 .9-1.8h6.4l-.3 .9h1l.9-.9h8.3l-1.1 1.3-4.5 4.5a13.7 13.7 0 0 1-8.6 3.9l-.7 .2h-4.7l-.7-.2a11.2 11.2 0 0 1-4.1-1.1l-1.8-.6z" fill-rule="evenodd" fill="#eef5f6"/>
<path d="M222.7 109.6l2.5-.1a7.8 7.8 0 0 0 3.3-1.1l1.8-1.2 2.1-2 .7-1 .9-1.8h6.4l-.3 .9h1l.9-.9h8.3l-1.1 1.3-4.5 4.5a13.7 13.7 0 0 1-8.6 3.9l-.7 .2h-4.7l-.7-.2a11.2 11.2 0 0 1-4.1-1.1l-1.8-.6z" fill="none" stroke="#2b4368" stroke-width=".2"/>
<path d="M182.9 71a4 4 0 0 1 3.5 1.8 53 53 0 0 0 14.9 8.5l2.9 1.2 1.5 .3 1.5 .8 3.5 1h1.2l.9 .3v3.1l-.8-.1-.7-.3h-1l-4-1.1-1.9-1-1-.1-1.2-.6-2-.6-.5-.4-1.6-.6a53.9 53.9 0 0 1-14-8.3 1.18 1.18 0 0 0-1.2-.9z" fill-rule="evenodd" fill="#eef5f6"/>
<path d="M182.9 71a4 4 0 0 1 3.5 1.8 53 53 0 0 0 14.9 8.5l2.9 1.2 1.5 .3 1.5 .8 3.5 1h1.2l.9 .3v3.1l-.8-.1-.7-.3h-1l-4-1.1-1.9-1-1-.1-1.2-.6-2-.6-.5-.4-1.6-.6a53.9 53.9 0 0 1-14-8.3 1.18 1.18 0 0 0-1.2-.9z" fill="none" stroke="#2b4368" stroke-width=".2"/>
<path d="M22 132h146.4v73.2h-146.4z" fill-rule="evenodd" fill="#f7f8f8"/>
<path d="M22 132h146.4v73.2h-146.4z" fill="none" stroke="#1e2733" stroke-width=".3"/>
<path d="M29.6 132.9h6.1l-.7 3.2-1.2 3.5-2.1 4.4a14.2 14.2 0 0 1 5.4 5.2 16.8 16.8 0 0 1 3.1 10.7l-.5 4.1h-6.4l.6-1.8 .3-3.4-.4-3-1.1-2.5-1.9-2.5-1.4-1.2-3.9-2-2.6-.9 1.9-2.5 3.2-6.4z" fill-rule="evenodd" fill="#eef5f6"/>
<path d="M29.6 132.9h6.1l-.7 3.2-1.2 3.5-2.1 4.4a14.2 14.2 0 0 1 5.4 5.2 16.8 16.8 0 0 1 3.1 10.7l-.5 4.1h-6.4l.6-1.8 .3-3.4-.4-3-1.1-2.5-1.9-2.5-1.4-1.2-3.9-2-2.6-.9 1.9-2.5 3.2-6.4z" fill="none" stroke="#2b4368" stroke-width=".2"/>
<path d="M40.3 164.6h6.1l-.3 1.9-.8 3.2-.8 1.3-.4 1.7-1.4 3.4a55.1 55.1 0 0 1-7.9 13.8 5.5 5.5 0 0 0-2.2 4l-1.4 1.8h-8.3l3.4-3.7a2.92 2.92 0 0 0 1.2-2.1 11.1 11.1 0 0 1 3-4.1 48.8 48.8 0 0 0 7.3-13.7l1.3-3.6a7.9 7.9 0 0 0 1.2-3.9z" fill-rule="evenodd" fill="#eef5f6"/>
<path d="M40.3 164.6h6.1l-.3 1.9-.8 3.2-.8 1.3-.4 1.7-1.4 3.4a55.1 55.1 0 0 1-7.9 13.8 5.5 5.5 0 0 0-2.2 4l-1.4 1.8h-8.3l3.4-3.7a2.92 2.92 0 0 0 1.2-2.1 11.1 11.1 0 0 1 3-4.1 48.8 48.8 0 0 0 7.3-13.7l1.3-3.6a7.9 7.9 0 0 0 1.2-3.9z" fill="none" stroke="#2b4368" stroke-width=".2"/>
<path d="M36.6 132.9l2.3 .7a4.4 4.4 0 0 1 2.5 .6 8.9 8.9 0 0 0 6.1 0l1.5 1.3 .6 .7a14.6 14.6 0 0 1 4 6.2 12.4 12.4 0 0 1 2.3 4.5l.6 1.7a8.9 8.9 0 0 0-.4 9.6l.5 1.6 .6 1.3h-6l.6-1.6-.4-.2a3.6 3.6 0 0 1-2.2-3.2 15.4 15.4 0 0 1 .8-8l-.1-.3a19.4 19.4 0 0 1-2.6-4.8l-.7-1.1-1.1-1.2a14.1 14.1 0 0 1-6.8-1.1l-1.3-3.6z" fill-rule="evenodd" fill="#eef5f6"/>
<path d="M36.6 132.9l2.3 .7a4.4 4.4 0 0 1 2.5 .6 8.9 8.9 0 0 0 6.1 0l1.5 1.3 .6 .7a14.6 14.6 0 0 1 4 6.2 12.4 12.4 0 0 1 2.3 4.5l.6 1.7a8.9 8.9 0 0 0-.4 9.6l.5 1.6 .6 1.3h-6l.6-1.6-.4-.2a3.6 3.6 0 0 1-2.2-3.2 15.4 15.4 0 0 1 .8-8l-.1-.3a19.4 19.4 0 0 1-2.6-4.8l-.7-1.1-1.1-1.2a14.1 14.1 0 0 1-6.8-1.1l-1.3-3.6z" fill="none" stroke="#2b4368" stroke-width=".2"/>
<path d="M51.3 161.9h6.1l-.2 1.5-.7 2.6-1 1.9-.2 1.1-1.4 3.3a52.6 52.6 0 0 1-7.1 12.8 8.4 8.4 0 0 0-3 4.8l-.5 .7-2.1 2.4h-2.8l-1.2-3.2-.2-1.1 .3-.3a5.1 5.1 0 0 0 1.5-2.3 14.3 14.3 0 0 1 3.5-5.1 45.6 45.6 0 0 0 6.7-12.5l1.4-3.9a5.6 5.6 0 0 0 .9-2.7z" fill-rule="evenodd" fill="#eef5f6"/>
<path d="M51.3 161.9h6.1l-.2 1.5-.7 2.6-1 1.9-.2 1.1-1.4 3.3a52.6 52.6 0 0 1-7.1 12.8 8.4 8.4 0 0 0-3 4.8l-.5 .7-2.1 2.4h-2.8l-1.2-3.2-.2-1.1 .3-.3a5.1 5.1 0 0 0 1.5-2.3 14.3 14.3 0 0 1 3.5-5.1 45.6 45.6 0 0 0 6.7-12.5l1.4-3.9a5.6 5.6 0 0 0 .9-2.7z" fill="none" stroke="#2b4368" stroke-width=".2"/>
<text font-size="3.6" fill="#2b4368" x="20" y="20">ไม้ อั ด 18 มม. 1220 × 2440 · 3 แผ่ น</text>
<g font-size="3.2" fill="#1e2733">
<text x="285" y="262.5">ผั งวางชิ้ นบนแผ่ นไม้ อัม้ อัด (NESTING)</text>
<text x="287.2" y="262.5">ผั</text>
<text x="295.9" y="262.5">ชิ้</text>
<text x="306.2" y="262.5">ผ่</text>
</g>
<g font-size="2.8" fill="#2b4368">
<text x="182" y="140">หมายเหตุ</text>
<text x="285" y="257">CHAW CHER · FI-02 Sofa L1900 — โซฟาโค้ ง 1890 มม.</text>
</g>
<g font-size="2.4" fill="#2b4368">
<text x="22" y="38">แผ่ นที่</text>
<text x="25.2" y="38">ผ่</text>
<text x="28.9" y="38">1</text>
<text x="182" y="38">แผ่ นที่</text>
<text x="185.2" y="38">ผ่</text>
<text x="188.9" y="38">2</text>
<text x="22" y="130">แผ่ นที่</text>
<text x="25.2" y="130">ผ่</text>
<text x="28.9" y="130">3</text>
</g>
<g font-size="2.3" fill="#958c7b">
<text x="20" y="24">ตรงกั บไฟล์ fi-02-sofa-1900-cnc-18mm.dxf · ระยะห่ าห่ งชิ้ น 14 มม. · ขอบ 15 มม.</text>
<text x="73.5" y="24">ชิ้</text>
</g>
<g font-size="2.3" fill="#1e2733">
<text x="285" y="273.6">6 / 7</text>
<text x="327" y="273.6">1:17</text>
<text x="369" y="273.6">มม. (mm)</text>
<text x="285" y="282.1">2026-11-12</text>
<text x="327" y="282.1">A · แบบโค้ งตามลู กค้ า (12/11/2026)</text>
<text x="343.1" y="282.1">ลู</text>
<text x="369" y="282.1">ไม้ อัม้ อัด 18 มม. CNC</text>
</g>
<g font-size="2.1" fill="#1e2733">
<text x="182" y="144.5">วางตามรู ปทรงจริ ง: ซี่ โซี่ครงกลั บหั วสลั บกั นเป็ นคู่</text>
<text x="182" y="148">แผ่ นที่</text>
<text x="184.5" y="148">ผ่</text>
<text x="187.7" y="148">2 ยั งว่ าว่ งครึ่ งแผ่ น → ผลิ ตหลายตั วพร้ อมกั นใช้ ไช้ฟล์ x15 (ประหยั ดกว่ าว่ )</text>
<text x="189.5" y="144.5">รู</text>
<text x="190.7" y="148">ยั</text>
<text x="196.4" y="144.5">ริ</text>
<text x="197.1" y="148">รึ่</text>
<text x="200.8" y="148">ผ่</text>
<text x="208.8" y="144.5">หั</text>
<text x="217.8" y="144.5">ป็</text>
<text x="218.6" y="148">ร้</text>
<text x="221" y="144.5">· ชิ้ นเล็ กแทรกช่ องว่ าว่ ง</text>
<text x="223.2" y="144.5">ชิ้</text>
<text x="233.5" y="144.5">ช่</text>
<text x="239.2" y="148">ยั</text>
<text x="182" y="151.5">โรงงานจั ดผั งใหม่ ใม่ น CAM ได้ ใช้ ไช้ฟล์ fi-02-sofa-1900-parts-1to1.dxf</text>
<text x="182" y="155">ชิ้ นเล็ ก (LP SP PL) วางในช่ องว่ าว่ งของซี่ โซี่ครงได้ เพื่ อลดเศษ</text>
<text x="183.2" y="155">ชิ้</text>
<text x="189.2" y="151.5">จั</text>
<text x="191.8" y="151.5">ผั</text>
<text x="204.1" y="155">ช่</text>
<text x="222.7" y="155">พื่</text>
<text x="182" y="158.5">ลายเสี้ ยนไม้ :ม้ ไม่ บัม่ งคั บ ยกเว้ นคาน B ให้ เห้สี้ ยนตามความยาว</text>
<text x="187.1" y="158.5">สี้</text>
<text x="195.9" y="158.5">บั</text>
<text x="204.2" y="158.5">ว้</text>
<text x="215" y="158.5">สี้</text>
</g>
<g font-size="2" fill="#2b4368">
<text x="293.8" y="53.3">R07</text>
<text x="30.7" y="55.6">PL3-4-1</text>
<text x="80.4" y="58">SP-2</text>
<text x="90.8" y="57.4">PL1-2-1</text>
<text x="126.6" y="58.6">LPL-2</text>
<text x="191" y="58.6">R08</text>
<text x="263.4" y="59.6">BR1</text>
<text x="53.2" y="65.2">R03</text>
<text x="80" y="63">SP-3</text>
<text x="84.9" y="60.1">SP-4</text>
<text x="100.4" y="61.1">PL1-2-2</text>
<text x="117.6" y="64.3">R06</text>
<text x="136.3" y="62">BT2</text>
<text x="210.3" y="62.6">R02</text>
<text x="22.7" y="71.2">PL3-4-2</text>
<text x="68.7" y="67.8">R01</text>
<text x="126.6" y="67.5">LPL-3</text>
<text x="154.3" y="66.6">R05</text>
<text x="249.9" y="66.6">R04</text>
<text x="33.1" y="73.4">AT1</text>
<text x="40.1" y="76.1">BT3</text>
<text x="125.9" y="76.3">LPL-4</text>
<text x="93.5" y="80.7">BR3</text>
<text x="103" y="78.8">BM</text>
<text x="132.8" y="81.4">LPL-6</text>
<text x="191.5" y="79.8">BT4</text>
<text x="293.9" y="81.6">SF4</text>
<text x="308.1" y="80.2">SF2</text>
<text x="25.9" y="86.5">RP-1</text>
<text x="46.6" y="89.2">RP-2</text>
<text x="126.6" y="85.2">LPL-5</text>
<text x="320.9" y="87.5">SF3</text>
<text x="49.9" y="95.9">R03-D</text>
<text x="81.2" y="90.7">BR2</text>
<text x="99.5" y="90.3">LPL-1</text>
<text x="210" y="93.7">R02-D</text>
<text x="274.6" y="91.9">R0</text>
<text x="277" y="91.9">1-D</text>
<text x="85.5" y="99.8">R06-D</text>
<text x="142.2" y="97.4">R05-D</text>
<text x="231.9" y="97.1">R04-D</text>
<text x="236" y="108">BR6</text>
<text x="288.9" y="104.9">SB2</text>
<text x="28.4" y="109.2">BT1</text>
<text x="53.6" y="110.1">SF1</text>
<text x="59.8" y="110">SP-1</text>
<text x="30" y="149.1">BR4</text>
<text x="50.9" y="147.9">SB1</text>
<text x="46.4" y="178">SB3</text>
<text x="34.9" y="182.1">BR5</text>
</g>
<g font-size="1.8" fill="#958c7b">
<text x="285" y="285.5">ผู้ ออกแบบ: CHAW CHER · ผู้ อนุ มันุ ติมั ติ: ____________ (Bay) · ผู้ ผลิ ต: ____________</text>
<text x="286.2" y="285.5">ผู้</text>
<text x="306.3" y="285.5">ผู้</text>
<text x="328.4" y="285.5">ผู้</text>
</g>
<g font-size="1.7" fill="#958c7b">
<text x="285" y="270">แผ่ นที่</text>
<text x="287.1" y="270">ผ่</text>
<text x="289.6" y="270">/ SHEET</text>
<text x="327" y="270">มาตราส่ วน / SCALE</text>
<text x="332.3" y="270">ส่</text>
<text x="369" y="270">หน่ วย / UNIT</text>
<text x="371" y="270">น่</text>
<text x="285" y="278.5">วั นที่</text>
<text x="285.9" y="278.5">วั</text>
<text x="288.3" y="278.5">/ DATE</text>
<text x="327" y="278.5">แก้ ไข / REV</text>
<text x="369" y="278.5">โครง / FRAME</text>
</g>
</svg>
